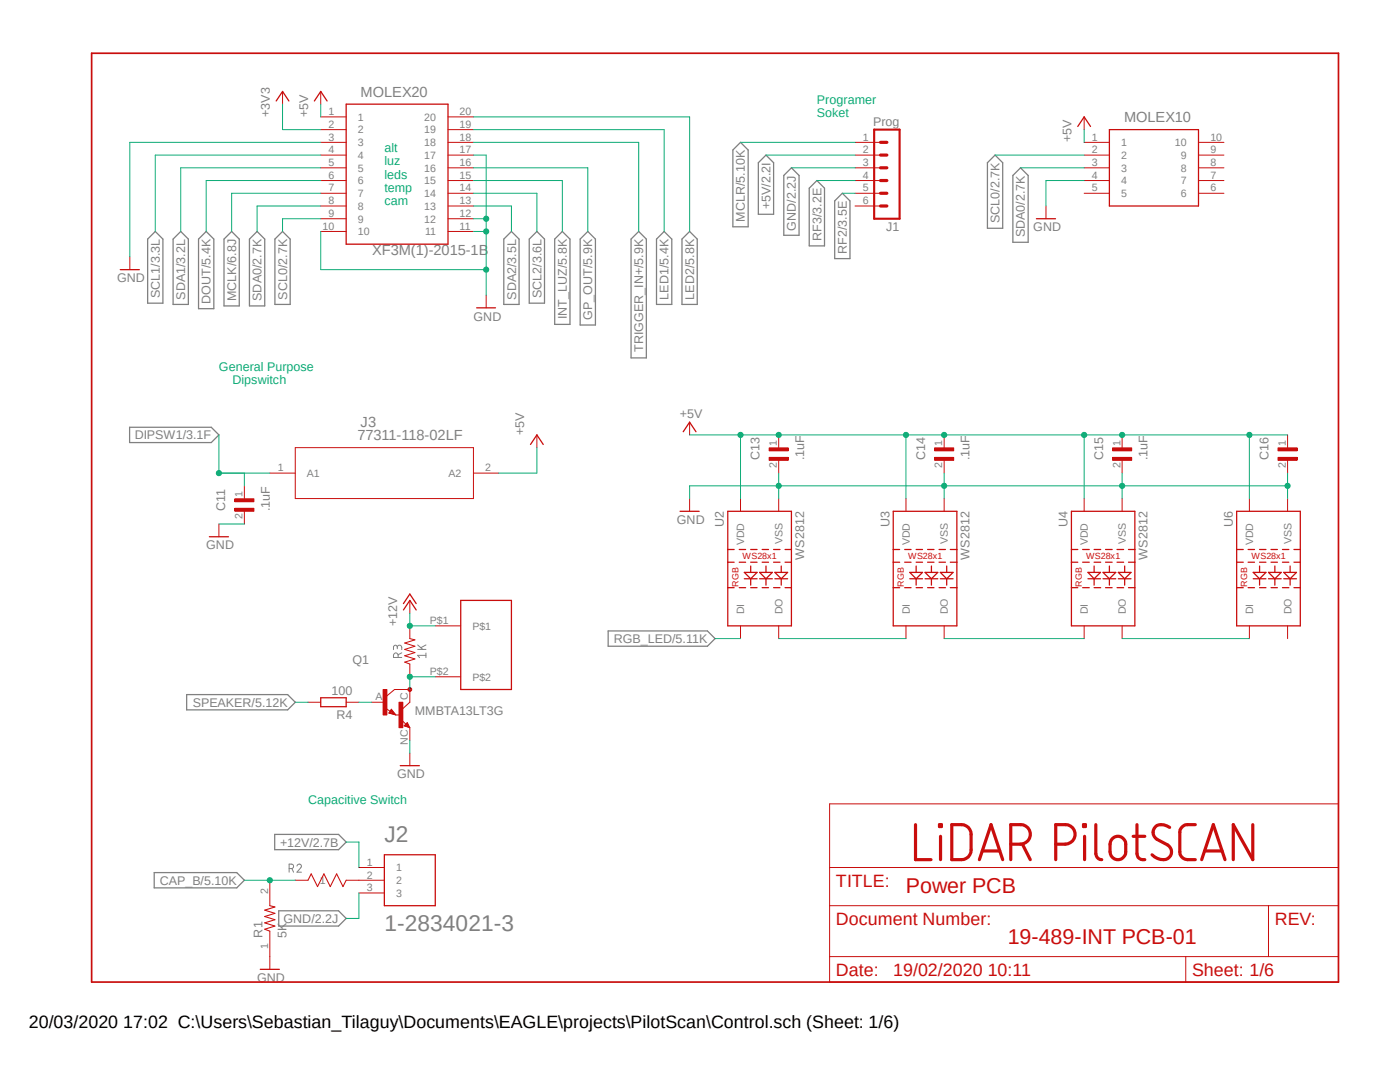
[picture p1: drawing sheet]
<svg xmlns="http://www.w3.org/2000/svg" width="279mm" height="216mm" viewBox="0 0 279 216" stroke-linecap="round" stroke-linejoin="round" font-family="sans-serif">
<path d="M17.8 10.3l249.7 186.3M267.5 10.3l-249.7 186.3" fill="none" stroke="#fff" stroke-width=".2"/>
<path d="M79.3 129.2v-.3a.46 .46 0 0 1 .5-.2 .46 .46 0 0 1 .4 .5v.4M79.3 129.5v-.4a.38 .38 0 0 0-.4-.4 .38 .38 0 0 0-.4 .4v.5M79.5 131.2v-.5a.47 .47 0 0 0-.5-.4 .47 .47 0 0 0-.5 .4v.5h1.7M80.2 130.3l-.7 .3M83.4 129.6h1.6M83.4 128.7l1 .9M85 130.8h-1.6l.3 .4M85 130.3v.9M85 128.7l-1 .5M57.7 173.3h.4a.45 .45 0 0 0 .5-.4 .45 .45 0 0 0-.5-.5h-.4v1.6M58.3 173.3l.3 .7M59.3 172.8a.44 .44 0 0 1 .6-.4 .44 .44 0 0 1 .1 .7l-.7 .9h.9" fill="none" stroke="#808080" stroke-width=".2"/>
<g fill="none" stroke="#808080" stroke-width=".25">
<path d="M146.3 29.9l1.5-1.5 1.5 1.5v15.4h-3zM151.3 32.5l1.6-1.6 1.5 1.6v10.3h-3.1zM157.9 33.5l1.6 1.5v11.9h-3.1v-11.9zM163 36l1.5 1.5v11.6h-3v-11.6zM168.1 38.6l1.5 1.5v11.5h-3v-11.5zM197.1 32.5l1.5-1.6 1.5 1.6v13.1h-3zM203.7 33.5l1.5 1.5v13.3h-3.1v-13.3zM31 46.2l1.5 1.5v12.8h-3v-12.8zM34.5 47.7l1.6-1.5 1.5 1.5v13h-3.1zM41.1 46.2l1.6 1.5v13.9h-3.1v-13.9zM46.2 46.2l1.6 1.5v13.3h-3.1v-13.3zM51.3 46.2l1.5 1.5v13.3h-3v-13.3z"/>
<path d="M56.4 46.2l1.5 1.5v13h-3v-13zM102.1 46.2l1.5 1.5v13h-3.1v-13zM107.1 46.2l1.6 1.5v12.8h-3.1v-12.8zM112.2 46.2l1.5 1.5v17h-3v-17zM117.3 46.2l1.5 1.5v17.2h-3v-17.2zM127.5 46.2l1.5 1.5v23.7h-3.1v-23.7zM132.5 46.2l1.6 1.5v13h-3.1v-13zM137.6 46.2l1.5 1.5v13h-3v-13zM25.9 85.3h16.3l1.5 1.5-1.5 1.5h-16.3zM37.3 138.6h20.1l1.5 1.5-1.5 1.5h-20.1zM121.4 125.9h19.8l1.5 1.5-1.5 1.5h-19.8zM30.8 174.1h16.4l1.6 1.5-1.6 1.6h-16.4z"/>
<path d="M54.8 166.5h12.8l1.5 1.5-1.5 1.5h-12.8zM55.6 181.7h12l1.5 1.6-1.5 1.5h-12z"/>
</g>
<path d="M80.5 121.7l1.3-1.9 1.3 1.9M80.5 120.4l1.3-1.9 1.3 1.9M78.1 142v-.1l.5 .5-.7-.2M81.3 144.4l-.4 .4 .5 .1-.2-.2" fill="none" stroke="#c90d0c" stroke-width=".25"/>
<path d="M81.8 119.8v2.5M81.8 137.6h-3.1l-1.5 1.3M76.9 141.3l1 .6M77.9 142.2l.2-.4 .6 .7-1-.2 .4-.7 .8 .9M78.1 141.5l.9 1.2-1.4-.4zM79 142.7h.6M80.2 143.7l.8 .8M80.6 144.8l.7-.6 .5 1zM81.3 144.4l.2 .7-.7-.3 .5-.5 .4 .8M81.8 140.1l-1.4 1.3" fill="none" stroke="#c90d0c" stroke-width=".2"/>
<circle cx="81.8" cy="137.6" r=".38" fill="#c90d0c"/>
<circle cx="81.8" cy="137.6" r=".38" fill="none" stroke="#c90d0c" stroke-width=".2"/>
<path d="M76.5 137.6h.7v5.1h-.7z" fill-rule="evenodd" fill="#c90d0c"/>
<path d="M76.5 137.6h.7v5.1h-.7z" fill="none" stroke="#c90d0c" stroke-width=".2"/>
<path d="M79.6 140.1h.8v5.1h-.8z" fill-rule="evenodd" fill="#c90d0c"/>
<g fill="none" stroke="#c90d0c" stroke-width=".2">
<path d="M170.6 28.4h5.1M170.6 30.9h5.1M170.6 33.5h5.1M170.6 36h5.1M170.6 38.6h5.1M170.6 41.1h5.1M107.1 86.8v2.5M43.7 104.6v2.5M81.8 124.9v2.5l1 .3-2 .6 2 .6-2 .7 2 .6-2 .7 2 .6-2 .6 1 .4v2.5M81.8 137.6v2.5M86.9 124.9h5M86.9 135h5"/>
<path d="M61.5 140.1h2.5M69.1 140.1h2.5M74.2 140.1h2.5M79.6 140.1h.8v5.1h-.8zM81.8 145.2v2.5M81.8 150.3v2.5M58.9 175.6h2.6M69.1 175.6h2.5M165.6 160.4h101.5v35.6h-101.5zM165.6 173.1h101.5M53.8 190.9v2.5M165.6 180.7h101.5"/>
<path d="M165.6 190.9h101.5M236.6 190.9v5.1M253.2 180.7v10.2"/>
</g>
<path d="M105.9 88.7l1.2-1.9 1.3 1.9M41.8 107.1h3.8M91.9 119.8h10.2v17.8h-10.2zM64 139.2h5.1v1.8h-5.1zM79.9 152.8h3.8M51.9 193.4h3.9" fill="none" stroke="#c90d0c" stroke-width=".25"/>
<path d="M61.5 175.6l.6-1.2 1.3 2.5 1.2-2.5 1.3 2.5 1.3-2.5 1.3 2.5 .6-1.3" fill="none" stroke="#c90d0c" stroke-width=".21"/>
<path d="M174.5 25.9h5v17.7h-5z" fill="none" stroke="#c90d0c" stroke-width=".42"/>
<g fill="none" stroke="#c90d0c" stroke-width=".64">
<path d="M175.7 33.5h1.3M175.7 30.9h1.3M175.7 28.4h1.3M175.7 38.6h1.3M175.7 36h1.3M175.7 41.1h1.3M182.7 164.5v7h3.1M187.5 164.5h.4v.4h-.4zM187.7 166.9v4.6M189.9 164.5h2a1.88 1.88 0 0 1 1.9 2v3.1a1.88 1.88 0 0 1-1.9 1.9h-2zM195.5 171.5l2.3-7 2.3 7M196 169.8h3.5"/>
<path d="M201.7 168.4a3.4 3.4 0 0 0 3.4-.6 1.94 1.94 0 0 0 .4-2.1 1.94 1.94 0 0 0-1.8-1.2h-2v7M204 168.4l1.6 3.1M210.7 168.4a3.4 3.4 0 0 0 3.4-.6 1.94 1.94 0 0 0 .3-2.1 1.94 1.94 0 0 0-1.8-1.2h-1.9v7M216.2 164.5h.4v.4h-.4zM216.5 166.9v4.6M218.7 164.5v5.8a1.21 1.21 0 0 0 1.2 1.2M222.1 167.3a1.55 1.55 0 0 1 1.7-.3 1.55 1.55 0 0 1 .9 1.4v1.6a1.57 1.57 0 0 1-1.6 1.5 1.57 1.57 0 0 1-1.6-1.5 2.73 2.73 0 0 1 .6-2.7zM226.1 166.9h2.4M226.9 164.5v5.8a1.26 1.26 0 0 0 1.6 1.2M233.4 165.1a2.12 2.12 0 0 0-3.1 .2 1.59 1.59 0 0 0 .6 2.2l2.1 1.1a1.62 1.62 0 0 1 .6 2.1 1.62 1.62 0 0 1-2 .8l-1.2-.5-.5-.4M238.5 164.5h-1.5a1.55 1.55 0 0 0-1.5 1.6v3.9a1.55 1.55 0 0 0 1.5 1.5h1.5M239.8 171.5l2.3-7 2.4 7"/>
<path d="M240.4 169.8h3.5M250 164.5v7l-3.9-7v7"/>
</g>
<path d="M18.3 10.6h248.8v185.4h-248.8z" fill="none" stroke="#c90d0c" stroke-width=".34"/>
<path d="M46.9 101.4h3.8v.6h-3.8z" fill-rule="evenodd" fill="#c90d0c"/>
<path d="M46.9 101.4h3.8v.6h-3.8z" fill="none" stroke="#c90d0c" stroke-width=".2"/>
<path d="M46.9 99.5h3.8v.6h-3.8z" fill-rule="evenodd" fill="#c90d0c"/>
<g fill="none" stroke="#c90d0c" stroke-width=".2">
<path d="M56.4 18.2v2.6M64 18.2v2.6M64 23.3h5.1M64 25.9h5.1M64 28.4h5.1M64 30.9h5.1M64 33.5h5.1M64 36h5.1M64 38.6h5.1M89.4 23.3h5.1M89.4 25.9h5.1M89.4 28.4h5.1"/>
<path d="M89.4 30.9h5.1M89.4 33.5h5.1M89.4 36h5.1M89.4 38.6h5.1M216.4 28.4h5M216.4 30.9h5M216.4 33.5h5M216.4 36h5M216.4 38.6h5M216.4 23.3v2.6M239.2 28.4h5.1M239.2 30.9h5.1"/>
<path d="M239.2 33.5h5.1M239.2 36h5.1M239.2 38.6h5.1M25.9 51.3v2.5M64 41.1h5.1M64 43.6h5.1M64 46.2h5.1M89.4 41.1h5.1M89.4 43.6h5.1M89.4 46.2h5.1M97 58.9v2.5M208.7 41.1v2.5"/>
<path d="M46.9 99.5h3.8v.6h-3.8zM48.8 96.9v2.6M147.8 99.5v2.5M155.4 99.5v2.5M180.8 99.5v2.5M188.4 99.5v2.5M216.4 99.5v2.5M223.9 99.5v2.5M249.3 99.5v2.5M257 99.5v2.5M48.8 102v2.6M147.8 124.9v2.5"/>
<path d="M155.4 124.9v2.5M180.8 124.9v2.5M188.4 124.9v2.5M216.4 124.9v2.5M223.9 124.9v2.5M249.3 124.9v2.5M257 124.9v2.5"/>
</g>
<g fill="none" stroke="#c90d0c" stroke-width=".25">
<path d="M55.1 20.2l1.3-2 1.3 2M62.7 20.2l1.3-2 1.3 2M69.1 20.8h20.3v27.9h-20.3zM215.1 25.2l1.3-1.9 1.2 1.9M221.4 25.9h17.8v15.2h-17.8zM24 53.8h3.8M206.8 43.6h3.9M95.1 61.4h3.8M145.2 102h12.7v22.9h-12.7zM145.2 112.2h1.3M145.2 117.3h1.3M145.2 109.6h1.3"/>
<path d="M147.5 112.2h1.3M147.5 117.3h1.3M147.5 109.6h1.3M148.5 114.2h2.6l-1.3 1.3zM148.5 115.5h2.6M149.8 112.9v1.3M149.8 115.5v1.3M149.8 112.2h1.3M149.8 117.3h1.3M149.8 109.6h1.3M151.6 114.2h2.5l-1.2 1.3zM151.6 115.5h2.5"/>
<path d="M152.1 112.2h1.3M152.1 117.3h1.3M152.1 109.6h1.3M152.9 112.9v1.3M152.9 115.5v1.3M154.4 112.2h1.3M154.4 117.3h1.3M154.4 109.6h1.3M154.6 114.2h2.6l-1.3 1.3zM154.6 115.5h2.6M155.9 112.9v1.3M155.9 115.5v1.3"/>
<path d="M156.7 112.2h1.2M156.7 117.3h1.2M156.7 109.6h1.2M178.3 102h12.7v22.9h-12.7zM178.3 112.2h1.2M178.3 117.3h1.2M178.3 109.6h1.2M180.6 112.2h1.2M180.6 117.3h1.2M180.6 109.6h1.2M181.6 114.2h2.5l-1.3 1.3zM181.6 115.5h2.5"/>
<path d="M182.8 112.2h1.3M182.8 117.3h1.3M182.8 109.6h1.3M182.8 112.9v1.3M182.8 115.5v1.3M184.6 114.2h2.6l-1.3 1.3zM184.6 115.5h2.6M185.1 112.2h1.3M185.1 117.3h1.3M185.1 109.6h1.3M185.9 112.9v1.3M185.9 115.5v1.3"/>
<path d="M187.4 112.2h1.3M187.4 117.3h1.3M187.4 109.6h1.3M187.7 114.2h2.5l-1.3 1.3zM187.7 115.5h2.5M188.9 112.9v1.3M188.9 115.5v1.3M189.7 112.2h1.3M189.7 117.3h1.3M189.7 109.6h1.3M213.8 102h12.7v22.9h-12.7zM213.8 112.2h1.3"/>
<path d="M213.8 117.3h1.3M213.8 109.6h1.3M216.1 112.2h1.3M216.1 117.3h1.3M216.1 109.6h1.3M217.1 114.2h2.5l-1.2 1.3zM217.1 115.5h2.5M218.4 112.2h1.3M218.4 117.3h1.3M218.4 109.6h1.3M218.4 112.9v1.3M218.4 115.5v1.3"/>
<path d="M220.1 114.2h2.6l-1.3 1.3zM220.1 115.5h2.6M220.6 112.2h1.4M220.6 117.3h1.4M220.6 109.6h1.4M221.4 112.9v1.3M221.4 115.5v1.3M222.9 112.2h1.3M222.9 117.3h1.3M222.9 109.6h1.3M223.2 114.2h2.5l-1.2 1.3zM223.2 115.5h2.5"/>
<path d="M224.5 112.9v1.3M224.5 115.5v1.3M225.2 112.2h1.3M225.2 117.3h1.3M225.2 109.6h1.3M246.8 102h12.7v22.9h-12.7zM246.8 112.2h1.3M246.8 117.3h1.3M246.8 109.6h1.3M249.1 112.2h1.3M249.1 117.3h1.3M249.1 109.6h1.3"/>
<path d="M250.1 114.2h2.5l-1.2 1.3zM250.1 115.5h2.5M251.4 112.2h1.2M251.4 117.3h1.2M251.4 109.6h1.2M251.4 112.9v1.3M251.4 115.5v1.3M253.2 114.2h2.5l-1.3 1.3zM253.2 115.5h2.5M253.7 112.2h1.2M253.7 117.3h1.2M253.7 109.6h1.2"/>
<path d="M254.4 112.9v1.3M254.4 115.5v1.3M255.9 112.2h1.3M255.9 117.3h1.3M255.9 109.6h1.3M256.2 114.2h2.5l-1.2 1.3zM256.2 115.5h2.5M257.5 112.9v1.3M257.5 115.5v1.3M258.2 112.2h1.3M258.2 117.3h1.3M258.2 109.6h1.3"/>
</g>
<path d="M153.5 91.3h3.8v.6h-3.8z" fill-rule="evenodd" fill="#c90d0c"/>
<path d="M153.5 91.3h3.8v.6h-3.8z" fill="none" stroke="#c90d0c" stroke-width=".2"/>
<path d="M153.5 89.4h3.8v.6h-3.8z" fill-rule="evenodd" fill="#c90d0c"/>
<path d="M153.5 89.4h3.8v.6h-3.8zM155.4 86.8v2.5M155.4 91.9v2.5" fill="none" stroke="#c90d0c" stroke-width=".2"/>
<path d="M186.5 91.3h3.8v.6h-3.8z" fill-rule="evenodd" fill="#c90d0c"/>
<path d="M186.5 91.3h3.8v.6h-3.8z" fill="none" stroke="#c90d0c" stroke-width=".2"/>
<path d="M186.5 89.4h3.8v.6h-3.8z" fill-rule="evenodd" fill="#c90d0c"/>
<path d="M186.5 89.4h3.8v.6h-3.8zM188.4 86.8v2.5M188.4 91.9v2.5" fill="none" stroke="#c90d0c" stroke-width=".2"/>
<path d="M222 91.3h3.8v.6h-3.8z" fill-rule="evenodd" fill="#c90d0c"/>
<path d="M222 91.3h3.8v.6h-3.8z" fill="none" stroke="#c90d0c" stroke-width=".2"/>
<path d="M222 89.4h3.8v.6h-3.8z" fill-rule="evenodd" fill="#c90d0c"/>
<path d="M222 89.4h3.8v.6h-3.8zM223.9 86.8v2.5M223.9 91.9v2.5" fill="none" stroke="#c90d0c" stroke-width=".2"/>
<path d="M255.1 91.3h3.8v.6h-3.8z" fill-rule="evenodd" fill="#c90d0c"/>
<path d="M255.1 91.3h3.8v.6h-3.8z" fill="none" stroke="#c90d0c" stroke-width=".2"/>
<path d="M255.1 89.4h3.8v.6h-3.8z" fill-rule="evenodd" fill="#c90d0c"/>
<g fill="none" stroke="#c90d0c" stroke-width=".2">
<path d="M53.8 94.4h5.1M58.9 89.3h35.6v10.2h-35.6zM94.5 94.4h5M137.6 84.2v2.6M137.6 99.5v2.5M255.1 89.4h3.8v.6h-3.8zM257 86.8v2.5M257 91.9v2.5M53.8 175.6v5.1M71.6 173.1h5.1M71.6 175.6h5.1M71.6 178.2h5.1"/>
<path d="M53.8 185.8v5.1"/>
</g>
<path d="M136.4 86.1l1.2-1.9 1.3 1.9M135.7 102h3.8M76.7 170.6h10.2v10.1h-10.2z" fill="none" stroke="#c90d0c" stroke-width=".25"/>
<path d="M53.8 180.7l1.1 .3-2.1 .6 2.1 .6-2.1 .7 2.1 .6-2.1 .6 2.1 .7-2.1 .6 1 .4" fill="none" stroke="#c90d0c" stroke-width=".21"/>
<path d="M64 28.4h-38.1v22.9M157.9 33.5h12.7M94.5 43.6h2.5v15.3M94.5 46.2h2.5M43.7 104.6h5.1M81.8 147.7v2.6M71.6 178.2v5.1h-2.5" fill="none" stroke="#0dab76" stroke-width=".2"/>
<circle cx="97" cy="46.2" r=".51" fill="#0dab76"/>
<g fill="none" stroke="#0dab76" stroke-width=".2">
<path d="M64 46.2v7.6h33"/>
<circle cx="97" cy="46.2" r=".51"/>
</g>
<circle cx="97" cy="53.8" r=".51" fill="#0dab76"/>
<g fill="none" stroke="#0dab76" stroke-width=".2">
<path d="M94.5 30.9h2.5v12.7"/>
<circle cx="97" cy="53.8" r=".51"/>
</g>
<circle cx="97" cy="43.6" r=".51" fill="#0dab76"/>
<g fill="none" stroke="#0dab76" stroke-width=".2">
<path d="M216.4 36h-7.7v5.1M155.4 96.9h-17.8v2.6M155.4 94.4v5.1"/>
<circle cx="97" cy="43.6" r=".51"/>
</g>
<circle cx="155.4" cy="96.9" r=".51" fill="#0dab76"/>
<g fill="none" stroke="#0dab76" stroke-width=".2">
<path d="M155.4 96.9h33M188.4 94.4v5.1"/>
<circle cx="155.4" cy="96.9" r=".51"/>
</g>
<circle cx="188.4" cy="96.9" r=".51" fill="#0dab76"/>
<g fill="none" stroke="#0dab76" stroke-width=".2">
<path d="M188.4 96.9h35.5M223.9 94.4v5.1"/>
<circle cx="188.4" cy="96.9" r=".51"/>
</g>
<circle cx="223.9" cy="96.9" r=".51" fill="#0dab76"/>
<g fill="none" stroke="#0dab76" stroke-width=".2">
<path d="M223.9 96.9h33.1M257 94.4v5.1"/>
<circle cx="223.9" cy="96.9" r=".51"/>
</g>
<circle cx="257" cy="96.9" r=".51" fill="#0dab76"/>
<g fill="none" stroke="#0dab76" stroke-width=".2">
<path d="M64 20.8v2.5M147.8 28.4h22.8M152.9 30.9h17.7M216.4 25.9v2.5M137.6 86.8h43.2"/>
<circle cx="257" cy="96.9" r=".51"/>
</g>
<circle cx="155.4" cy="86.8" r=".51" fill="#0dab76"/>
<g fill="none" stroke="#0dab76" stroke-width=".2">
<path d="M180.8 86.8h35.6"/>
<circle cx="155.4" cy="86.8" r=".51"/>
</g>
<circle cx="188.4" cy="86.8" r=".51" fill="#0dab76"/>
<g fill="none" stroke="#0dab76" stroke-width=".2">
<path d="M216.4 86.8h32.9"/>
<circle cx="188.4" cy="86.8" r=".51"/>
</g>
<circle cx="223.9" cy="86.8" r=".51" fill="#0dab76"/>
<g fill="none" stroke="#0dab76" stroke-width=".2">
<path d="M216.4 86.8v12.7M249.3 86.8h7.7"/>
<circle cx="223.9" cy="86.8" r=".51"/>
</g>
<circle cx="216.4" cy="86.8" r=".51" fill="#0dab76"/>
<g fill="none" stroke="#0dab76" stroke-width=".2">
<path d="M249.3 86.8v12.7"/>
<circle cx="216.4" cy="86.8" r=".51"/>
</g>
<circle cx="249.3" cy="86.8" r=".51" fill="#0dab76"/>
<g fill="none" stroke="#0dab76" stroke-width=".2">
<path d="M180.8 86.8v12.7"/>
<circle cx="249.3" cy="86.8" r=".51"/>
</g>
<circle cx="180.8" cy="86.8" r=".51" fill="#0dab76"/>
<g fill="none" stroke="#0dab76" stroke-width=".2">
<path d="M147.8 86.8v12.7"/>
<circle cx="180.8" cy="86.8" r=".51"/>
</g>
<circle cx="147.8" cy="86.8" r=".51" fill="#0dab76"/>
<g fill="none" stroke="#0dab76" stroke-width=".2">
<path d="M107.1 89.3v5.1h-7.6M86.9 135h-5.1v2.6M71.6 140.1h2.6"/>
<circle cx="147.8" cy="86.8" r=".51"/>
</g>
<circle cx="81.8" cy="135" r=".51" fill="#0dab76"/>
<g fill="none" stroke="#0dab76" stroke-width=".2">
<path d="M81.8 122.3v2.6h5.1"/>
<circle cx="81.8" cy="135" r=".51"/>
</g>
<circle cx="81.8" cy="124.9" r=".51" fill="#0dab76"/>
<g fill="none" stroke="#0dab76" stroke-width=".2">
<path d="M48.8 175.6h10.1M69.1 168h2.5v5.1"/>
<circle cx="81.8" cy="124.9" r=".51"/>
</g>
<circle cx="53.8" cy="175.6" r=".51" fill="#0dab76"/>
<g fill="none" stroke="#0dab76" stroke-width=".2">
<path d="M163 36h7.6M168.1 38.6h2.5M43.7 86.8v7.6h5.1v2.5M58.9 140.1h2.6"/>
<circle cx="53.8" cy="175.6" r=".51"/>
</g>
<circle cx="43.7" cy="94.4" r=".51" fill="#0dab76"/>
<g fill="none" stroke="#0dab76" stroke-width=".2">
<path d="M56.4 20.8v5.1h7.6M64 38.6h-17.8v7.6M64 36h-22.9v10.2M64 33.5h-27.9v12.7M64 30.9h-33v15.3M94.5 38.6h12.6v7.6M94.5 36h17.7v10.2M94.5 33.5h22.8v12.7M94.5 25.9h38v20.3M94.5 23.3h43.1v22.9M94.5 28.4h33v17.8M198.6 30.9h17.8"/>
<path d="M203.7 33.5h12.7M64 41.1h-12.7v5.1M64 43.6h-7.6v2.6M94.5 41.1h7.6v5.1M43.7 94.4h10.1M142.7 127.4h5.1M155.4 127.4h25.4M188.4 127.4h28M223.9 127.4h25.4"/>
<circle cx="43.7" cy="94.4" r=".51"/>
</g>
<g font-size="4.5" fill="#808080">
<text x="76.7" y="168">J2</text>
<text x="76.7" y="185.8">1-2834021-3</text>
</g>
<g font-size="4.3" fill="#c90d0c">
<text x="180.8" y="178.2">Power PCB</text>
<text x="201.1" y="188.3">19-489-INT PCB-01</text>
</g>
<g font-size="3.6" fill="#c90d0c">
<text x="166.8" y="176.9">TITLE:</text>
<text x="166.8" y="184.5">Document Number:</text>
<text x="254.4" y="184.5">REV:</text>
<text x="166.8" y="194.7">Date:</text>
<text x="178.3" y="194.7">19/02/2020 10:11</text>
<text x="237.9" y="194.7">Sheet: 1/6</text>
</g>
<text font-size="3.6" x="5.8" y="205.1">20/03/2020 17:02 C:\Users\Sebastian_Tilaguy\Documents\EAGLE\projects\PilotScan\Control.sch (Sheet: 1/6)</text>
<g font-size="2.9" fill="#808080">
<text x="72" y="19.3">MOLEX20</text>
<text x="224.3" y="24.3">MOLEX10</text>
<text x="74.3" y="50.9">XF3M(1)-2015-1B</text>
<text x="71.3" y="87.8">77311-118-02LF</text>
<text x="72" y="85.3">J3</text>
</g>
<g font-size="2.5" fill="#808080">
<text x="53.8" y="23.3" transform="rotate(-90 53.8 23.3)">+3V3</text>
<text x="61.5" y="23.3" transform="rotate(-90 61.5 23.3)">+5V</text>
<text x="174.2" y="25.1">Prog</text>
<text x="213.8" y="28.4" transform="rotate(-90 213.8 28.4)">+5V</text>
<text x="153.8" y="41.7" transform="rotate(-90 153.8 41.7)">+5V/2.2I</text>
<text x="148.7" y="44.2" transform="rotate(-90 148.7 44.2)">MCLR/5.10K</text>
<text x="158.8" y="46" transform="rotate(-90 158.8 46)">GND/2.2J</text>
<text x="176.9" y="46.2">J1</text>
<text x="199.5" y="44.5" transform="rotate(-90 199.5 44.5)">SCL0/2.7K</text>
<text x="204.6" y="47.3" transform="rotate(-90 204.6 47.3)">SDA0/2.7K</text>
<text x="206.2" y="46.2">GND</text>
<text x="163.9" y="48.1" transform="rotate(-90 163.9 48.1)">RF3/3.2E</text>
<text x="169" y="50.6" transform="rotate(-90 169 50.6)">RF2/3.5E</text>
<text x="23.4" y="56.3">GND</text>
<text x="31.9" y="59.5" transform="rotate(-90 31.9 59.5)">SCL1/3.3L</text>
<text x="37" y="59.8" transform="rotate(-90 37 59.8)">SDA1/3.2L</text>
<text x="57.3" y="59.8" transform="rotate(-90 57.3 59.8)">SCL0/2.7K</text>
<text x="103" y="59.8" transform="rotate(-90 103 59.8)">SDA2/3.5L</text>
<text x="108" y="59.5" transform="rotate(-90 108 59.5)">SCL2/3.6L</text>
<text x="133.4" y="59.8" transform="rotate(-90 133.4 59.8)">LED1/5.4K</text>
<text x="138.5" y="59.8" transform="rotate(-90 138.5 59.8)">LED2/5.8K</text>
<text x="42" y="60.6" transform="rotate(-90 42 60.6)">DOUT/5.4K</text>
<text x="47.1" y="60.1" transform="rotate(-90 47.1 60.1)">MCLK/6.8J</text>
<text x="52.2" y="60" transform="rotate(-90 52.2 60)">SDA0/2.7K</text>
<text x="94.5" y="64">GND</text>
<text x="113.1" y="63.6" transform="rotate(-90 113.1 63.6)">INT_LUZ/5.8K</text>
<text x="118.2" y="63.8" transform="rotate(-90 118.2 63.8)">GP_OUT/5.9K</text>
<text x="128.4" y="70.1" transform="rotate(-90 128.4 70.1)">TRIGGER_IN+/5.9K</text>
<text x="135.7" y="83.5">+5V</text>
<text x="26.9" y="87.7">DIPSW1/3.1F</text>
<text x="104.6" y="86.8" transform="rotate(-90 104.6 86.8)">+5V</text>
<text x="151.6" y="91.9" transform="rotate(-90 151.6 91.9)">C13</text>
<text x="160.5" y="91.9" transform="rotate(-90 160.5 91.9)">.1uF</text>
<text x="184.6" y="91.9" transform="rotate(-90 184.6 91.9)">C14</text>
<text x="193.5" y="91.9" transform="rotate(-90 193.5 91.9)">.1uF</text>
<text x="220.2" y="91.9" transform="rotate(-90 220.2 91.9)">C15</text>
<text x="229" y="91.9" transform="rotate(-90 229 91.9)">.1uF</text>
<text x="253.2" y="91.9" transform="rotate(-90 253.2 91.9)">C16</text>
<text x="45" y="102" transform="rotate(-90 45 102)">C11</text>
<text x="53.8" y="102" transform="rotate(-90 53.8 102)">.1uF</text>
<text x="135.1" y="104.6">GND</text>
<text x="144.5" y="105.2" transform="rotate(-90 144.5 105.2)">U2</text>
<text x="177.5" y="105.2" transform="rotate(-90 177.5 105.2)">U3</text>
<text x="213.1" y="105.2" transform="rotate(-90 213.1 105.2)">U4</text>
<text x="246" y="105.2" transform="rotate(-90 246 105.2)">U6</text>
<text x="41.1" y="109.6">GND</text>
<text x="160.5" y="111.7" transform="rotate(-90 160.5 111.7)">WS2812</text>
<text x="193.5" y="111.7" transform="rotate(-90 193.5 111.7)">WS2812</text>
<text x="229" y="111.7" transform="rotate(-90 229 111.7)">WS2812</text>
<text x="79.2" y="124.9" transform="rotate(-90 79.2 124.9)">+12V</text>
<text x="122.5" y="128.3">RGB_LED/5.11K</text>
<text x="70.4" y="132.5">Q1</text>
<text x="38.5" y="141">SPEAKER/5.12K</text>
<text x="66.2" y="138.6">100</text>
<text x="67.1" y="143.4">R4</text>
<text x="82.8" y="142.7">MMBTA13LT3G</text>
<text x="79.2" y="155.3">GND</text>
<text x="55.9" y="168.9">+12V/2.7B</text>
<text x="31.9" y="176.5">CAP_B/5.10K</text>
<text x="56.6" y="184.2">GND/2.2J</text>
<text x="52.4" y="187.1" transform="rotate(-90 52.4 187.1)">R1</text>
<text x="57.2" y="187.1" transform="rotate(-90 57.2 187.1)">5K</text>
<text x="51.3" y="196">GND</text>
</g>
<g font-size="2.5" fill="#0dab76">
<text x="163" y="20.7">Programer</text>
<text x="163" y="23.3">Soket</text>
<text x="76.7" y="30.3">alt</text>
<text x="76.7" y="33">luz</text>
<text x="76.7" y="35.6">leds</text>
<text x="76.7" y="38.3">temp</text>
<text x="76.7" y="41">cam</text>
<text x="43.7" y="74">General Purpose</text>
<text x="46.4" y="76.6">Dipswitch</text>
<text x="61.5" y="160.4">Capacitive Switch</text>
</g>
<g font-size="2.1" fill="#808080">
<text x="65.6" y="23">1</text>
<text x="91.7" y="23">20</text>
<text x="65.6" y="25.5">2</text>
<text x="65.6" y="28.1">3</text>
<text x="71.4" y="24.1">1</text>
<text x="71.4" y="26.6">2</text>
<text x="71.4" y="29.2">3</text>
<text x="84.7" y="29.2">18</text>
<text x="84.7" y="26.6">19</text>
<text x="84.7" y="24.1">20</text>
<text x="91.7" y="28.1">18</text>
<text x="91.7" y="25.5">19</text>
<text x="172.2" y="28.1">1</text>
<text x="217.9" y="28.1">1</text>
<text x="223.8" y="29.2">1</text>
<text x="234.5" y="29.2">10</text>
<text x="241.6" y="28.1">10</text>
<text x="65.6" y="30.6">4</text>
<text x="65.6" y="33.1">5</text>
<text x="65.6" y="35.6">6</text>
<text x="71.4" y="31.7">4</text>
<text x="71.4" y="34.2">5</text>
<text x="84.7" y="34.2">16</text>
<text x="84.7" y="31.7">17</text>
<text x="91.7" y="35.6">15</text>
<text x="91.7" y="33.1">16</text>
<text x="91.7" y="30.6">17</text>
<text x="172.2" y="30.6">2</text>
<text x="172.2" y="33.1">3</text>
<text x="172.2" y="35.6">4</text>
<text x="217.9" y="30.6">2</text>
<text x="217.9" y="33.1">3</text>
<text x="217.9" y="35.6">4</text>
<text x="223.8" y="31.7">2</text>
<text x="223.8" y="34.2">3</text>
<text x="235.7" y="34.2">8</text>
<text x="235.7" y="31.7">9</text>
<text x="241.6" y="35.6">7</text>
<text x="241.6" y="33.1">8</text>
<text x="241.6" y="30.6">9</text>
<text x="65.6" y="38.2">7</text>
<text x="65.6" y="40.7">8</text>
<text x="71.4" y="36.8">6</text>
<text x="71.4" y="39.3">7</text>
<text x="71.4" y="41.9">8</text>
<text x="84.7" y="41.9">13</text>
<text x="84.7" y="39.3">14</text>
<text x="84.7" y="36.8">15</text>
<text x="91.7" y="40.7">13</text>
<text x="91.7" y="38.2">14</text>
<text x="172.2" y="38.2">5</text>
<text x="172.2" y="40.7">6</text>
<text x="217.9" y="38.2">5</text>
<text x="223.8" y="36.8">4</text>
<text x="223.8" y="39.3">5</text>
<text x="235.7" y="39.3">6</text>
<text x="235.7" y="36.8">7</text>
<text x="241.6" y="38.2">6</text>
<text x="64.4" y="45.8">10</text>
<text x="65.6" y="43.3">9</text>
<text x="71.4" y="44.4">9</text>
<text x="71.4" y="46.9">10</text>
<text x="84.7" y="44.4">12</text>
<text x="84.8" y="46.9">11</text>
<text x="91.7" y="45.8">11</text>
<text x="91.7" y="43.3">12</text>
<text x="155.1" y="89" transform="rotate(-90 155.1 89)">1</text>
<text x="188" y="89" transform="rotate(-90 188 89)">1</text>
<text x="223.6" y="89" transform="rotate(-90 223.6 89)">1</text>
<text x="256.6" y="89" transform="rotate(-90 256.6 89)">1</text>
<text x="55.4" y="94.1">1</text>
<text x="61.3" y="95.2">A1</text>
<text x="89.5" y="95.2">A2</text>
<text x="96.8" y="94.1">2</text>
<text x="155.1" y="93.4" transform="rotate(-90 155.1 93.4)">2</text>
<text x="188" y="93.4" transform="rotate(-90 188 93.4)">2</text>
<text x="223.6" y="93.4" transform="rotate(-90 223.6 93.4)">2</text>
<text x="256.6" y="93.4" transform="rotate(-90 256.6 93.4)">2</text>
<text x="48.4" y="99.1" transform="rotate(-90 48.4 99.1)">1</text>
<text x="48.4" y="103.5" transform="rotate(-90 48.4 103.5)">2</text>
<text x="148.5" y="108.8" transform="rotate(-90 148.5 108.8)">VDD</text>
<text x="156.2" y="108.5" transform="rotate(-90 156.2 108.5)">VSS</text>
<text x="181.6" y="108.8" transform="rotate(-90 181.6 108.8)">VDD</text>
<text x="189.2" y="108.5" transform="rotate(-90 189.2 108.5)">VSS</text>
<text x="217.1" y="108.8" transform="rotate(-90 217.1 108.8)">VDD</text>
<text x="224.7" y="108.5" transform="rotate(-90 224.7 108.5)">VSS</text>
<text x="250.1" y="108.8" transform="rotate(-90 250.1 108.8)">VDD</text>
<text x="257.7" y="108.5" transform="rotate(-90 257.7 108.5)">VSS</text>
<text x="85.8" y="124.5">P$1</text>
<text x="94.3" y="125.6">P$1</text>
<text x="148.5" y="122.6" transform="rotate(-90 148.5 122.6)">DI</text>
<text x="156.2" y="122.6" transform="rotate(-90 156.2 122.6)">DO</text>
<text x="181.6" y="122.6" transform="rotate(-90 181.6 122.6)">DI</text>
<text x="189.2" y="122.6" transform="rotate(-90 189.2 122.6)">DO</text>
<text x="217.1" y="122.6" transform="rotate(-90 217.1 122.6)">DI</text>
<text x="224.7" y="122.6" transform="rotate(-90 224.7 122.6)">DO</text>
<text x="250.1" y="122.6" transform="rotate(-90 250.1 122.6)">DI</text>
<text x="257.7" y="122.6" transform="rotate(-90 257.7 122.6)">DO</text>
<text x="85.8" y="134.7">P$2</text>
<text x="94.3" y="135.8">P$2</text>
<text x="74.9" y="139.7">A</text>
<text x="81.4" y="139.7" transform="rotate(-90 81.4 139.7)">C</text>
<text x="81.4" y="148.6" transform="rotate(-90 81.4 148.6)">NC</text>
<text x="73.2" y="172.8">1</text>
<text x="79" y="173.9">1</text>
<text x="53.5" y="178.4" transform="rotate(-90 53.5 178.4)">2</text>
<text x="63.8" y="176.4">1</text>
<text x="73.2" y="175.3">2</text>
<text x="73.2" y="177.8">3</text>
<text x="79" y="176.4">2</text>
<text x="79" y="178.9">3</text>
<text x="53.5" y="189.3" transform="rotate(-90 53.5 189.3)">1</text>
</g>
<g font-size="1.8" fill="#c90d0c">
<text x="148.2" y="111.5">WS28x1</text>
<text x="181.2" y="111.5">WS28x1</text>
<text x="216.7" y="111.5">WS28x1</text>
<text x="249.8" y="111.5">WS28x1</text>
<text x="147.4" y="117.1" transform="rotate(-90 147.4 117.1)">RGB</text>
<text x="180.4" y="117.1" transform="rotate(-90 180.4 117.1)">RGB</text>
<text x="215.9" y="117.1" transform="rotate(-90 215.9 117.1)">RGB</text>
<text x="248.9" y="117.1" transform="rotate(-90 248.9 117.1)">RGB</text>
</g>
</svg>
